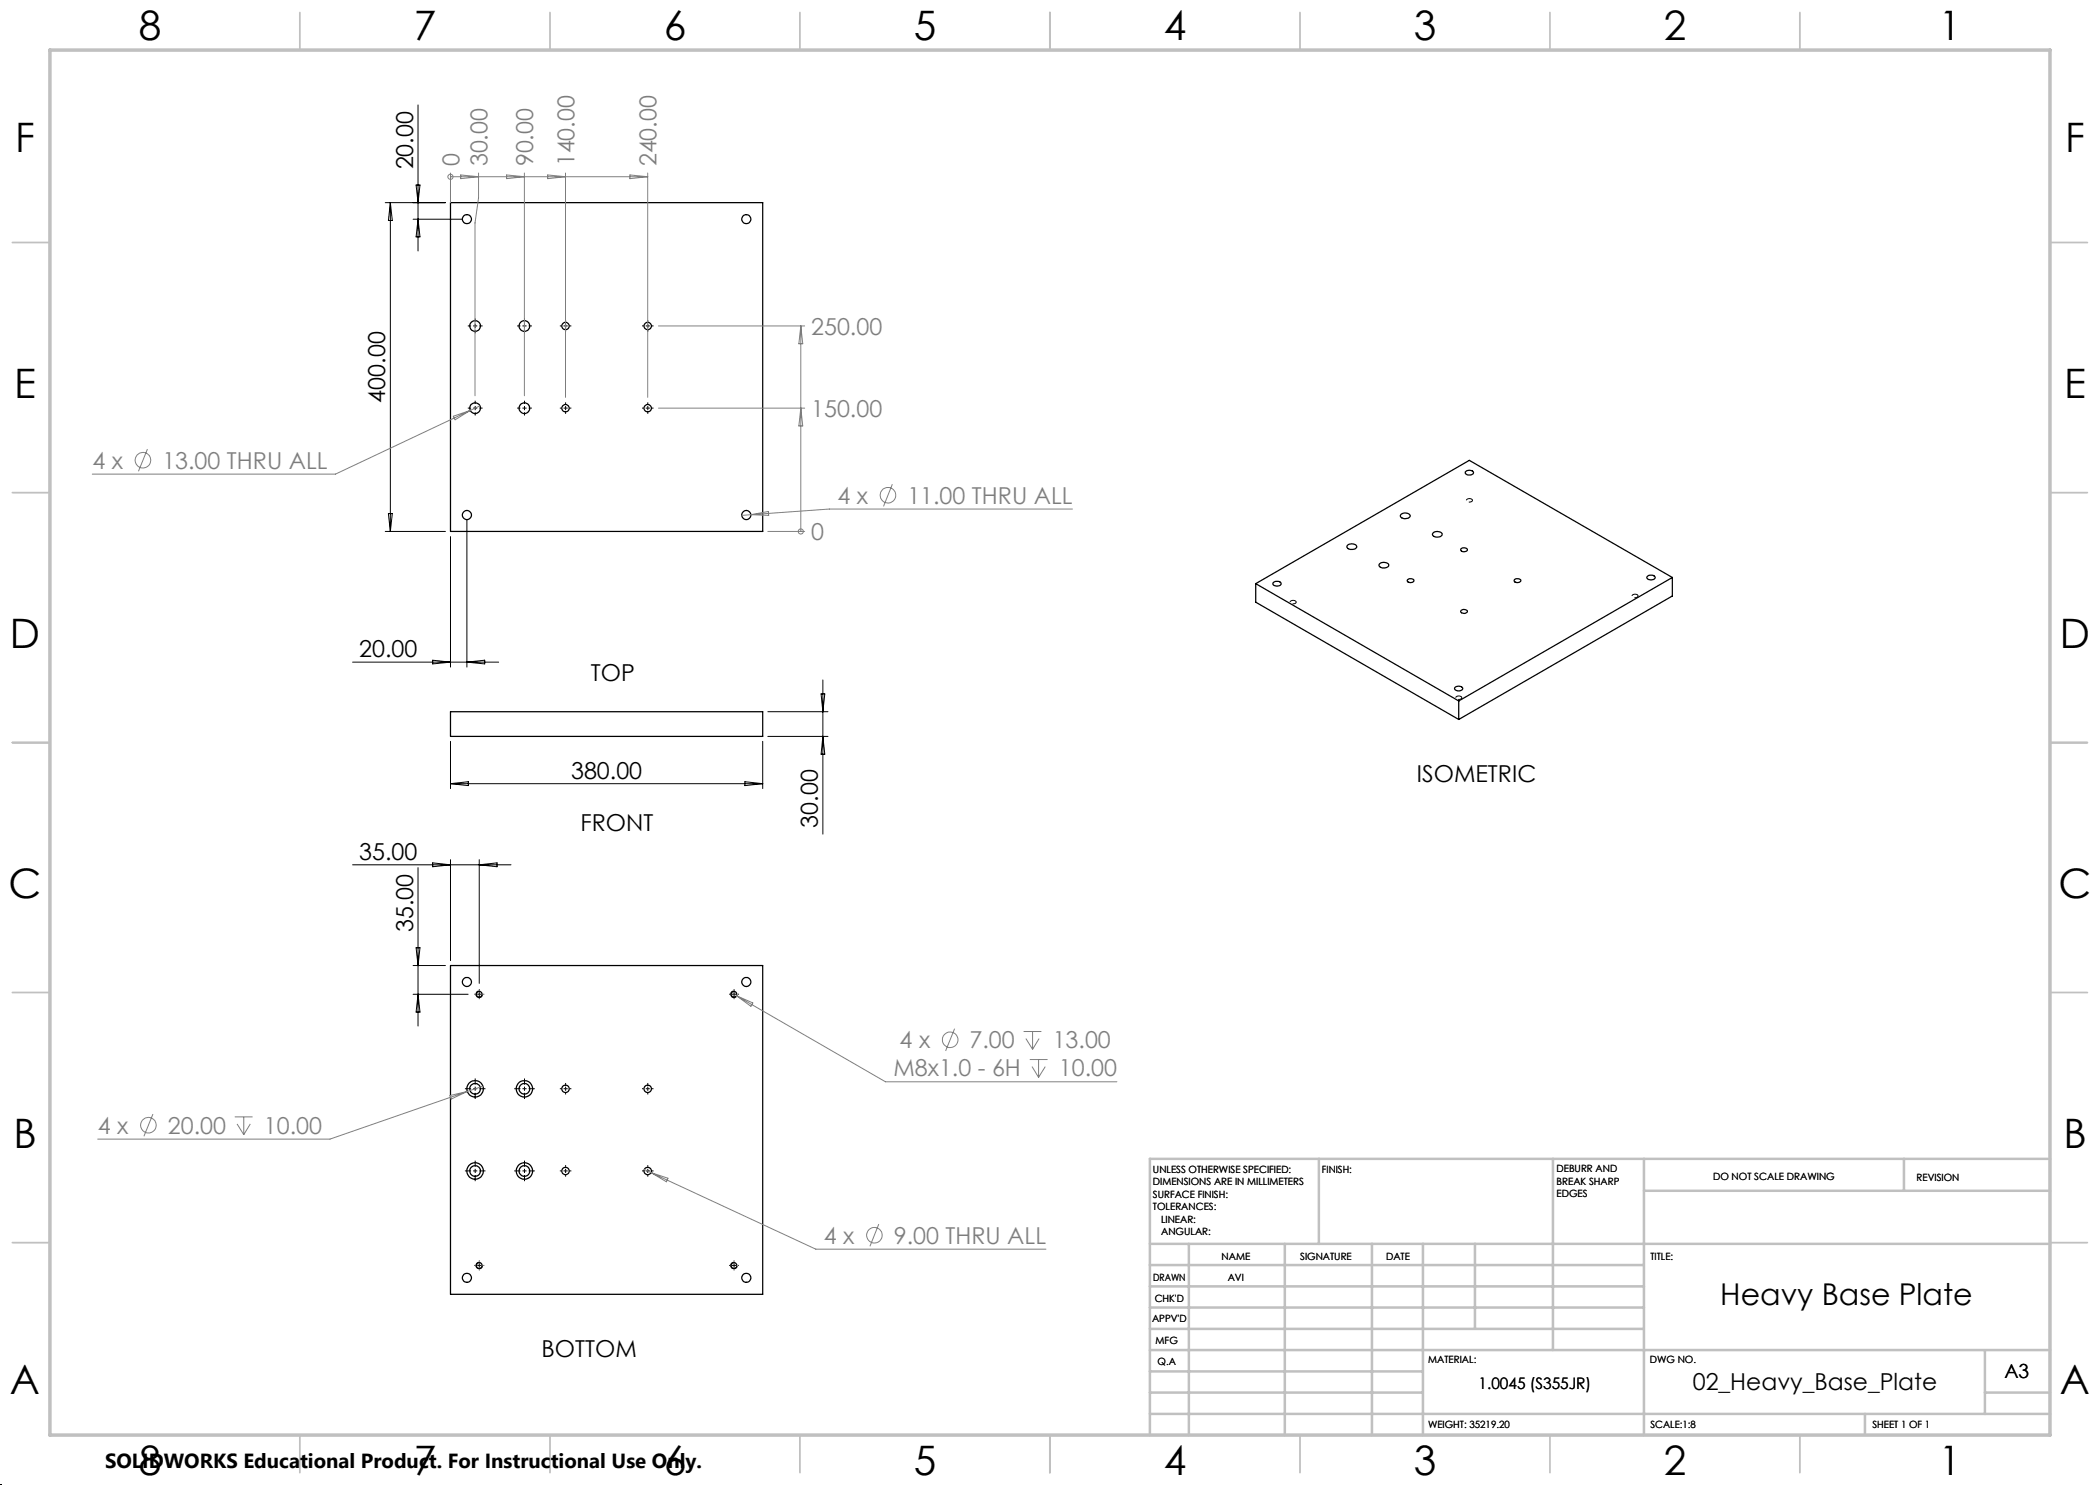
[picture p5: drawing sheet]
<svg xmlns="http://www.w3.org/2000/svg" width="420mm" height="297mm" viewBox="0 0 420 297" stroke-linecap="round" stroke-linejoin="round" font-family="sans-serif">
<g fill="none" stroke="#000" stroke-width=".25">
<path d="M90.1 40.5h62.4v65.8h-62.4zM293.1 94.4a1.03 1.03 0 0 1 1.6 .1 .98 .98 0 0 1-1.6 0zM251.1 116.7v3.7l40.6 23.5M251.1 116.7l40.6 23.5M254.7 116.5a1.03 1.03 0 0 1 1.5 .2 .94 .94 0 0 1-1.6 0zM269.6 109a1.24 1.24 0 0 1 1.8 .4 1.2 1.2 0 0 1-2 0zM276 112.7a1.36 1.36 0 0 1 1.7 .2 1.04 1.04 0 0 1-1.6 .5l-.3-.3zM280.2 102.8a1.26 1.26 0 0 1 1.8 .4 1.2 1.2 0 0 1-1.9 0zM281.6 115.9a.82 .82 0 0 1 1.2 .2 .76 .76 0 0 1-1.4 0zM286.7 106.5a1.21 1.21 0 0 1 1.7 .4 1.16 1.16 0 0 1-1.9 0zM292.2 109.7a.83 .83 0 0 1 1.3 .3 .77 .77 0 0 1-1.4-.1zM302.9 115.9a.85 .85 0 0 1 1.3 .2 .76 .76 0 0 1-1.4 0z"/>
<path d="M329.5 115.2a1.04 1.04 0 0 1 1.5 .3 .97 .97 0 0 1-1.6 0zM334.5 115.5l-42.8 24.7M334.5 115.5v3.7l-42.8 24.7M334.5 115.5l-40.6-23.4-42.8 24.6M291 137.5a1.03 1.03 0 0 1 1.6 .2 .98 .98 0 0 1-1.7 0zM292.2 122.1a.85 .85 0 0 1 1.3 .2 .76 .76 0 0 1-1.4 0zM90.1 142.3h62.4v5h-62.4zM291.7 140.2v3.7M90.1 193.1h62.4v65.8h-62.4z"/>
<circle cx="93.4" cy="43.8" r=".89"/>
<circle cx="149.3" cy="43.8" r=".89"/>
<circle cx="95" cy="65.2" r="1.08"/>
<circle cx="104.9" cy="65.2" r="1.07"/>
<circle cx="113.1" cy="65.2" r=".73"/>
<circle cx="129.5" cy="65.2" r=".73"/>
<circle cx="95" cy="81.6" r="1.08"/>
<circle cx="104.9" cy="81.7" r="1.07"/>
<circle cx="113.1" cy="81.6" r=".73"/>
<circle cx="129.5" cy="81.6" r=".73"/>
<circle cx="93.4" cy="103" r=".91"/>
<circle cx="149.3" cy="103" r=".91"/>
<circle cx="93.4" cy="196.4" r=".91"/>
<circle cx="95.8" cy="198.9" r=".57"/>
<circle cx="146.8" cy="198.9" r=".57"/>
<circle cx="149.3" cy="196.4" r=".91"/>
<circle cx="95" cy="217.8" r="1.64"/>
<circle cx="95" cy="217.8" r="1.07"/>
<circle cx="104.9" cy="217.8" r="1.63"/>
<circle cx="104.9" cy="217.8" r="1.06"/>
<circle cx="113.1" cy="217.8" r=".74"/>
<circle cx="129.5" cy="217.8" r=".74"/>
<circle cx="95" cy="234.2" r="1.64"/>
<circle cx="95" cy="234.2" r="1.07"/>
<circle cx="104.9" cy="234.2" r="1.63"/>
<circle cx="104.9" cy="234.2" r="1.06"/>
<circle cx="113.1" cy="234.2" r=".74"/>
<circle cx="129.5" cy="234.2" r=".74"/>
<circle cx="93.4" cy="255.6" r=".89"/>
<circle cx="95.9" cy="253.1" r=".57"/>
<circle cx="146.8" cy="253.1" r=".57"/>
<circle cx="149.3" cy="255.6" r=".89"/>
</g>
<g fill="none" stroke="#808080" stroke-width=".2">
<path d="M90.1 35.3h.1M90.1 34.6v5.9M90.1 35.3h39.4M92.1 35l3.6 .3-3.6 .4zM95.7 34.6v5l-.7 5v34.6M101.3 35l3.6 .3-3.6 .4zM104.9 34.6v44.6M109.5 35l3.6 .3-3.6 .4zM113.1 34.6v44.9M126 35l3.5 .3-3.5 .4zM129.5 34.6v44.9M131.7 65.2h29.2"/>
<path d="M160.2 65.2v41.1M160.2 65.2l.3 3.6h-.7zM29.5 89.8l-1.8 4.5M90.7 83.3l3.4-1.2-3.1 1.9zM96 81.2l-28.9 13.6h-48.6M131.7 81.6h29.2M160.2 81.6l.3 3.6h-.7zM178.5 96.8l-1.8 4.5M150.2 102.9l-1.8 .2M150.2 102.9l3.5-.6v.8zM153.6 106.3h7.3M160.2 106.3h.1"/>
<path d="M214.5 101.8h-48.6l-15.7 1.1M147.3 199.1l29.8 17.3h46.3M147.3 199.1l3.3 1.5-.4 .7zM90 219.1l3.5-.8-3.3 1.5zM93.5 218.3l-27.5 9.5h-46.5M96.6 217.2l-3.1 1.1M190.9 205.7l-1.8 4.5M204.7 206.3h3.6M205.2 207.7l1.3 2.2M206 211.9h3.5M206.4 213.3l1.3 2.2M206.5 206.3v3.6"/>
<path d="M207.7 211.9v3.6M207.8 207.7l-1.3 2.2M209.1 213.3l-1.4 2.2M30.6 222.8l-1.8 4.5M47 223.4h3.5M47.4 224.8l1.4 2.1M48.8 223.4v3.5M50.1 224.8l-1.3 2.1M128.9 233.9l1.3 .6M130.2 234.5l33 15.3h46M130.2 234.5l3.4 1.2-.3 .7zM175.8 244.8l-1.8 4.5"/>
<circle cx="90.1" cy="35.3" r=".51"/>
<circle cx="28.6" cy="92" r="1.56"/>
<circle cx="177.6" cy="99" r="1.55"/>
<circle cx="160.1" cy="106.3" r=".51"/>
<circle cx="190" cy="207.9" r="1.55"/>
<circle cx="29.7" cy="225" r="1.56"/>
<circle cx="174.9" cy="247" r="1.55"/>
</g>
<g fill="none" stroke="#000" stroke-width=".2">
<path d="M83.2 37h.8l-.4 3.5zM83.6 21v29.2M77 40.5h12.1M78.1 40.5v65.8M78.1 40.5l.4 3.6h-.8zM82.6 43.8h9.8M83.6 43.8l.4 3.6h-.8zM77 106.3h12.1M77.7 102.7h.8l-.4 3.6zM90.1 107.3v26.1M93.4 104v29.4M70.5 132.4h29.2"/>
<path d="M86.5 132l3.6 .4-3.6 .4zM93.4 132.4l3.5-.4v.8zM164.2 138.8h.8l-.4 3.5zM164.6 136v30.8M90.1 148.3v9.4M90.1 156.7h62.4M90.1 156.7l3.6-.4v.8zM149 156.3l3.5 .4-3.5 .4zM152.5 148.3v9.4M153.6 147.3h12M153.6 142.3h12M164.6 147.3l.4 3.5h-.8z"/>
<path d="M70.5 173h31.7M83.6 173.5v31.7M86.5 172.6l3.6 .4-3.6 .4zM90.1 171.9v20.2M95.8 171.9v24.8M95.8 173l3.6-.4v.8zM82.6 198.9h11M82.6 193.1h6.5M83.2 189.5h.8l-.4 3.6zM83.6 198.9l.4 3.5h-.8zM96 198.2a.65 .65 0 0 0-.8 .5 .65 .65 0 0 0 .5 .8 .65 .65 0 0 0 .8-.5M147 198.2a.65 .65 0 0 0-.8 .5 .65 .65 0 0 0 .4 .8 .65 .65 0 0 0 .8-.5"/>
<path d="M96 252.5a.65 .65 0 0 0-.8 .4 .65 .65 0 0 0 .5 .8 .65 .65 0 0 0 .8-.4M147 252.5a.65 .65 0 0 0-.8 .4 .65 .65 0 0 0 .4 .8 .65 .65 0 0 0 .8-.4"/>
</g>
<path d="M294.3 99.8l-.5-.1a.38 .38 0 0 0-.5 .4 .38 .38 0 0 0 .6 .3l.4-.1a.27 .27 0 0 0 .2-.2 .27 .27 0 0 0-.2-.3M327.4 118.9l-.5-.1a.38 .38 0 0 0-.5 .4 .38 .38 0 0 0 .6 .3h.4a.27 .27 0 0 0 .2-.3 .27 .27 0 0 0-.2-.3M259.1 120.2l-.6-.1a.38 .38 0 0 0-.5 .4 .38 .38 0 0 0 .6 .3l.4-.1a.27 .27 0 0 0 .2-.3 .27 .27 0 0 0-.1-.2M292.2 139.3l-.5-.1a.38 .38 0 0 0-.6 .4 .38 .38 0 0 0 .6 .3l.4-.1a.27 .27 0 0 0 .3-.2 .27 .27 0 0 0-.2-.3" fill="none" stroke="#000" stroke-width=".2" stroke-dasharray="1.3 .6" stroke-dashoffset=".1" stroke-linecap="butt"/>
<g fill="none" stroke="#000" stroke-width=".2" stroke-dasharray="15.2 1.3 1.3 1.3" stroke-linecap="butt">
<path d="M94.2 65.2h-.6M95 65.2v-.4M95 65.2h-.4M95 65.2v.4M95 65.2h.4M95 64.4v-.7M95 66v.7M95.9 65.2h.6M104.1 65.2h-.7M104.9 65.2v-.4M104.9 65.2h-.4M104.9 65.2v.4"/>
<path d="M104.9 65.2h.4M104.9 64.4v-.7M104.9 66v.7M105.7 65.2h.7M112.3 65.2h-.3M113.1 65.2v-.4M113.1 65.2h-.4M113.1 65.2v.4M113.1 65.2h.4M113.1 64.4v-.4M113.1 66v.3M113.9 65.2h.4"/>
<path d="M128.7 65.2h-.3M129.6 65.2v-.4M129.6 65.2h-.5M129.6 65.2v.4M129.6 65.2h.4M129.6 64.4v-.4M129.6 66v.3M130.4 65.2h.3M94.2 81.6h-.6M95 81.6v-.4M95 81.6h-.4M95 81.6v.4"/>
<path d="M95 81.6h.4M95 80.8v-.7M95 82.4v.7M95.9 81.6h.6M104.1 81.6h-.7M104.9 81.6v-.4M104.9 81.6h-.4M104.9 81.6v.4M104.9 81.6h.4M104.9 80.8v-.7M104.9 82.4v.7M105.7 81.6h.7"/>
<path d="M112.3 81.6h-.3M113.1 81.6v-.4M113.1 81.6h-.4M113.1 81.6v.4M113.1 81.6h.4M113.1 80.8v-.3M113.1 82.4v.4M113.9 81.6h.4M128.7 81.6h-.3M129.6 81.6v-.4M129.6 81.6h-.5M129.6 81.6v.4"/>
<path d="M129.6 81.6h.4M129.6 80.8v-.3M129.6 82.4v.4M130.4 81.6h.3M95 198.8h-.1M95.9 198.8v-.4M95.9 198.8h-.5M95.9 198.8v.5M95.9 198.8h.4M95.9 198v-.1M95.9 199.7v.1M96.7 198.8h.1"/>
<path d="M146 198.8h-.2M146.8 198.8v-.4M146.8 198.8h-.4M146.8 198.8v.5M146.8 198.8h.4M146.8 198v-.1M146.8 199.7v.1M147.6 198.8h.2M94.2 217.7h-1.2M95 217.7v-.4M95 217.7h-.4M95 217.7v.5"/>
<path d="M95 217.7h.4M95 216.9v-1.2M95 218.6v1.2M95.9 217.7h1.2M104.1 217.7h-1.3M104.9 217.7v-.4M104.9 217.7h-.4M104.9 217.7v.5M104.9 217.7h.4M104.9 216.9v-1.2M104.9 218.6v1.2M105.7 217.7h1.3"/>
<path d="M112.3 217.7h-.3M113.1 217.7v-.4M113.1 217.7h-.4M113.1 217.7v.5M113.1 217.7h.4M113.1 216.9v-.3M113.1 218.6v.3M113.9 217.7h.4M128.7 217.7h-.3M129.6 217.7v-.4M129.6 217.7h-.5M129.6 217.7v.5"/>
<path d="M129.6 217.7h.4M129.6 216.9v-.3M129.6 218.6v.3M130.4 217.7h.3M94.2 234.2h-1.2M95 234.2v-.4M95 234.2h-.4M95 234.2v.4M95 234.2h.4M95 233.4v-1.3M95 235v1.2M95.9 234.2h1.2"/>
<path d="M104.1 234.2h-1.3M104.9 234.2v-.4M104.9 234.2h-.4M104.9 234.2v.4M104.9 234.2h.4M104.9 233.4v-1.3M104.9 235v1.2M105.7 234.2h1.3M112.3 234.2h-.3M113.1 234.2v-.4M113.1 234.2h-.4M113.1 234.2v.4"/>
<path d="M113.1 234.2h.4M113.1 233.4v-.4M113.1 235v.3M113.9 234.2h.4M128.7 234.2h-.3M129.6 234.2v-.4M129.6 234.2h-.5M129.6 234.2v.4M129.6 234.2h.4M129.6 233.4v-.4M129.6 235v.3M130.4 234.2h.3"/>
<path d="M95 253.1h-.1M95.9 253.1v-.4M95.9 253.1h-.5M95.9 253.1v.4M95.9 253.1h.4M95.9 252.3v-.2M95.9 253.9v.2M96.7 253.1h.1M146 253.1h-.2M146.8 253.1v-.4M146.8 253.1h-.4M146.8 253.1v.4"/>
<path d="M146.8 253.1h.4M146.8 252.3v-.2M146.8 253.9v.2M147.6 253.1h.2"/>
</g>
<path d="M0 297h.1" fill="none" stroke="#000" stroke-width=".2" stroke-dasharray="1.3 .6"/>
<g fill="none" stroke="#c0c0c0" stroke-width=".35">
<path d="M60 2.5v7.5M110 2.5v7.5M160 2.5v7.5M210 2.5v7.5M260 2.5v7.5M310 2.5v7.5M360 2.5v7.5M2.5 48.5h7.5M410 48.5h7.5M2.5 98.5h7.5M410 98.5h7.5M2.5 148.5h7.5"/>
<path d="M410 148.5h7.5M2.5 198.5h7.5M410 198.5h7.5M2.5 248.5h7.5M410 248.5h7.5M60 287v7.5M110 287v7.5M160 287v7.5M210 287v7.5M260 287v7.5M310 287v7.5M360 287v7.5"/>
</g>
<g fill="none" stroke="#c0c0c0" stroke-width=".5">
<path d="M263.8 231.8v17M310.6 231.8v38.2M328.8 231.8v55.2M328.8 238.2h81.2M380.8 231.8v6.4M410 231.8h-180v55.2M230 248.8h180M230 257.3h98.8M230 253h98.8M237.8 248.8v38.2M257 248.8v38.2M274.4 248.8v38.2"/>
<path d="M284.6 248.8v38.2M295 248.8v17M230 265.8h98.8M230 261.5h98.8M230 278.5h54.6M230 274.3h54.6M230 270h180M397 278.5h13M397 270v12.8M230 282.8h180M373 282.8v4.2"/>
</g>
<path d="M10 10h400v277h-400z" fill="none" stroke="#c0c0c0" stroke-width=".7"/>
<g font-size="8.1">
<text x="27.7" y="8">8</text>
<text x="82.7" y="8">7</text>
<text x="132.7" y="8">6</text>
<text x="182.7" y="8">5</text>
<text x="232.7" y="8">4</text>
<text x="282.7" y="8">3</text>
<text x="332.7" y="8">2</text>
<text x="387.7" y="8">1</text>
<text x="3" y="30.4">F</text>
<text x="413" y="30.4">F</text>
<text x="2.8" y="79.6">E</text>
<text x="412.8" y="79.6">E</text>
<text x="2" y="129.6">D</text>
<text x="412" y="129.6">D</text>
<text x="1.7" y="179.6">C</text>
<text x="411.7" y="179.6">C</text>
<text x="2.7" y="229.6">B</text>
<text x="412.7" y="229.6">B</text>
<text x="2" y="278.9">A</text>
<text x="412" y="278.9">A</text>
<text x="27.7" y="295">8</text>
<text x="82.7" y="295">7</text>
<text x="132.7" y="295">6</text>
<text x="182.7" y="295">5</text>
<text x="232.7" y="295">4</text>
<text x="282.7" y="295">3</text>
<text x="332.7" y="295">2</text>
<text x="387.7" y="295">1</text>
</g>
<text font-size="6" x="344" y="261">Heavy Base Plate</text>
<g font-size="4.7">
<text x="82.6" y="33.9" transform="rotate(-90 82.6 33.9)">20.00</text>
<text x="77.1" y="80.5" transform="rotate(-90 77.1 80.5)">400.00</text>
<text x="71.8" y="131.4">20.00</text>
<text x="118.2" y="136.1">TOP</text>
<text x="114.2" y="155.7">380.00</text>
<text x="283.4" y="156.3">ISOMETRIC</text>
<text x="116.1" y="166.2">FRONT</text>
<text x="163.6" y="165.5" transform="rotate(-90 163.6 165.5)">30.00</text>
<text x="71.8" y="171.9">35.00</text>
<text x="82.6" y="186.5" transform="rotate(-90 82.6 186.5)">35.00</text>
<text x="108.3" y="271.3">BOTTOM</text>
<text x="338.6" y="278">02_Heavy_Base_Plate</text>
</g>
<g font-size="4.7" fill="#808080">
<text x="91.9" y="33.3" transform="rotate(-90 91.9 33.3)">0</text>
<text x="97.5" y="33.3" transform="rotate(-90 97.5 33.3)">30.00</text>
<text x="106.7" y="33.3" transform="rotate(-90 106.7 33.3)">90.00</text>
<text x="114.9" y="33.3" transform="rotate(-90 114.9 33.3)">140.00</text>
<text x="131.3" y="33.3" transform="rotate(-90 131.3 33.3)">240.00</text>
<text x="162.2" y="66.9">250.00</text>
<text x="162.2" y="83.4">150.00</text>
<text x="18.5" y="93.7">4 x</text>
<text x="32.5" y="93.7">13.00 THRU ALL</text>
<text x="167.5" y="100.7">4 x</text>
<text x="181.5" y="100.7">11.00 THRU ALL</text>
<text x="162.2" y="108">0</text>
<text x="179.9" y="209.7">4 x</text>
<text x="193.9" y="209.7">7.00</text>
<text x="210.5" y="209.7">13.00</text>
<text x="178.7" y="215.3">M8x1.0 - 6H</text>
<text x="211.8" y="215.3">10.00</text>
<text x="19.6" y="226.7">4 x</text>
<text x="33.6" y="226.7">20.00</text>
<text x="52.8" y="226.7">10.00</text>
<text x="164.8" y="248.7">4 x</text>
<text x="178.8" y="248.7">9.00 THRU ALL</text>
</g>
<text font-size="4.1" x="21" y="293.7">SOLIDWORKS Educational Product. For Instructional Use Only.</text>
<text font-size="3.9" x="400.9" y="275.5">A3</text>
<text font-size="3.2" x="295.7" y="277.9">1.0045 (S355JR)</text>
<g font-size="2">
<text x="230.6" y="234.6">UNLESS OTHERWISE SPECIFIED:</text>
<text x="230.6" y="237.1">DIMENSIONS ARE IN MILLIMETERS</text>
<text x="230.6" y="239.6">SURFACE FINISH:</text>
<text x="264.4" y="234.6">FINISH:</text>
<text x="311.3" y="234.5">DEBURR AND</text>
<text x="311.3" y="237">BREAK SHARP</text>
<text x="311.3" y="239.5">EDGES</text>
<text x="342.6" y="236">DO NOT SCALE DRAWING</text>
<text x="383.3" y="236.2">REVISION</text>
<text x="230.6" y="242.1">TOLERANCES:</text>
<text x="232.2" y="244.6">LINEAR:</text>
<text x="232.2" y="247.1">ANGULAR:</text>
<text x="244.3" y="252">NAME</text>
<text x="260" y="251.9">SIGNATURE</text>
<text x="277.2" y="251.9">DATE</text>
<text x="330.1" y="251.9">TITLE:</text>
<text x="230.6" y="256.1">DRAWN</text>
<text x="245.5" y="256.1">AVI</text>
<text x="230.9" y="260.3">CHK'D</text>
<text x="230.4" y="264.4">APPV'D</text>
<text x="231.1" y="268.8">MFG</text>
<text x="231.5" y="273">Q.A</text>
<text x="285.6" y="272.5">MATERIAL:</text>
<text x="330" y="272.5">DWG NO.</text>
<text x="285.6" y="285.5">WEIGHT: 35219.20</text>
<text x="330.1" y="285.6">SCALE:1:8</text>
<text x="374.5" y="285.6">SHEET 1 OF 1</text>
</g>
</svg>
